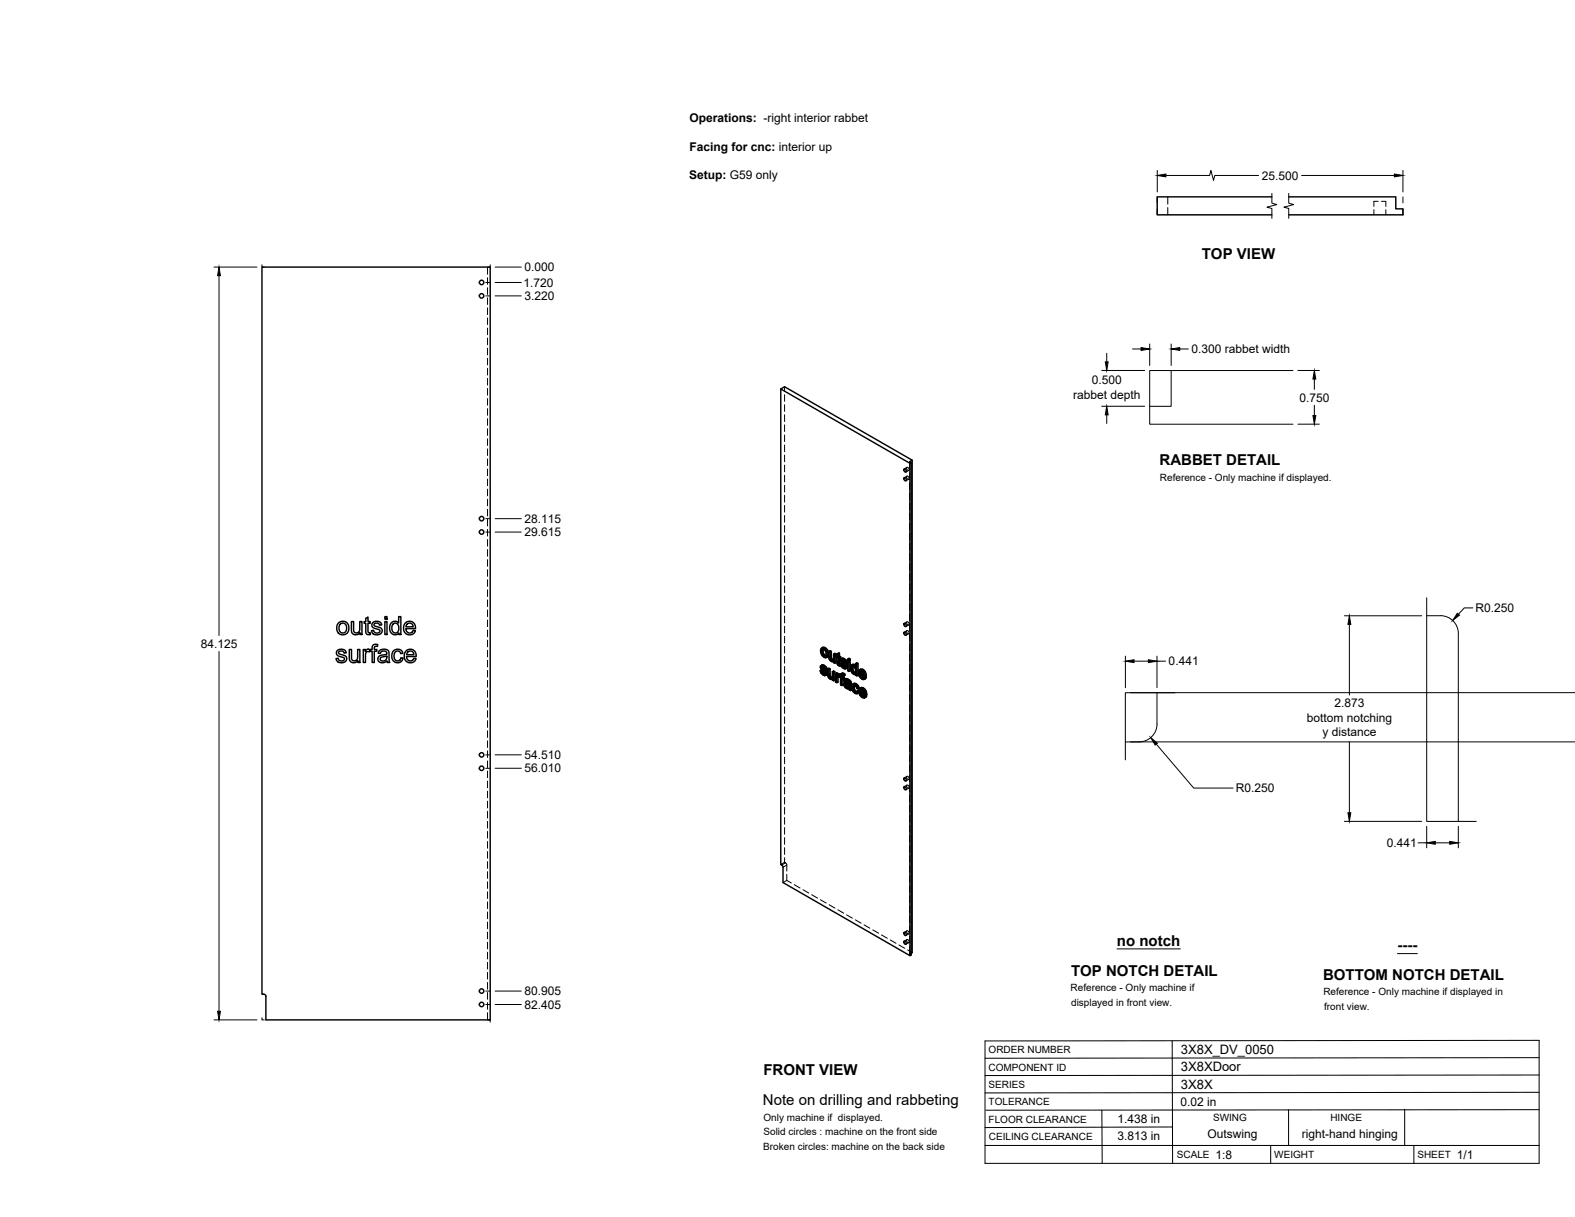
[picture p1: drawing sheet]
<svg xmlns="http://www.w3.org/2000/svg" width="559mm" height="432mm" viewBox="0 0 559 432" stroke-linecap="round" stroke-linejoin="round" font-family="sans-serif">
<!-- layer: Visible -->
<g fill="none" stroke="#000" stroke-width=".51">
<path d="M451.3 69.9h-40.7v6.3h40.7M457.2 69.9h38v4.2h2.6v2.1h-40.6M92.9 94.8h81v267.1h-79.6l.1-8.4-.5-.7h-1zM277 138l45.8 26.4M320.7 166.4l.6 .2 .2 .8-.6-.1zM320.7 169.5l.6 .2 .2 .8-.6-.1zM322.8 164.4v174.7l-45-26v-5.4l-.2-.6-.6-.4v-168.7l1.4-.8 45.2 26.1v174.7l-.3 .2M323.3 164.1l-.5 .3M323.6 163.3l-.9 .5 .6 .3v174.7l-.5 .3M129.8 219.4l.8-.5v1.6h.7v.6h-.7v2.9l.2 .5h.5l.1 .6a1.14 1.14 0 0 1-1.3-.1 1.14 1.14 0 0 1-.3-1.2v-2.7h-.6v-.6h.6zM136.5 218.8h.8v.9h-.8zM119.6 230.9l.9-.5a1.7 1.7 0 0 1 2.4 1.2l-.8 .1a.96 .96 0 0 0-1-.8 .96 .96 0 0 0-.9 1l1 .4a1.55 1.55 0 0 1 1.8 1.8 2.03 2.03 0 0 1-2 1.1 2.03 2.03 0 0 1-1.8-1.5l.8-.1a1.08 1.08 0 0 0 1.1 1 1.08 1.08 0 0 0 1-1.1l-.4-.3a2.24 2.24 0 0 1-2.3-1.3z"/>
<path d="M120.2 220.9l.7-.4a2.33 2.33 0 0 1 2.9 2.8 2.33 2.33 0 0 1-3.7 1.3l-.6-1.3a2.56 2.56 0 0 1 .7-2.4zM120.6 221.5l.7-.4a1.73 1.73 0 0 1 1.7 1.8 1.73 1.73 0 0 1-1.7 1.7l-.3-.2a2.24 2.24 0 0 1-.4-2.9zM123.9 230.4h.8v2.6a1.15 1.15 0 0 0 1.2 1.5 1.15 1.15 0 0 0 1-1.6v-2.5h.8v4.7h-.7v-.7a1.65 1.65 0 0 1-2 .7 1.65 1.65 0 0 1-1.1-1.8zM124.7 220.5h.8v2.6a1.15 1.15 0 0 0 1.1 1.5 1.15 1.15 0 0 0 1-1.6v-2.5h.8v4.6h-.7v-.6a1.65 1.65 0 0 1-1.9 .7 1.65 1.65 0 0 1-1.1-1.8zM128.9 230.4h.7v.7a1.11 1.11 0 0 1 1.7-.5l.7-.2v-.4a1.31 1.31 0 0 1 .6-1.3 1.31 1.31 0 0 1 1.4 0l-.1 .6a.74 .74 0 0 0-1.1 .7v.4h.9v.7h-.9v4h-.8v-4h-.7v-.4l-.2 .6a.84 .84 0 0 0-.9-.1 .84 .84 0 0 0-.5 .8v3.1h-.8zM132.3 220.9l.8-.4a1.7 1.7 0 0 1 2.3 1.2l-.7 .1a.96 .96 0 0 0-1-.8 .96 .96 0 0 0-.9 .9l.6 .4a1.95 1.95 0 0 1 2.2 1.3 1.95 1.95 0 0 1-1.8 1.6 1.95 1.95 0 0 1-2-1.4l.7-.2a1.1 1.1 0 0 0 1.2 1 1.1 1.1 0 0 0 1-1l-.4-.3a2.21 2.21 0 0 1-2.4-1.3zM134.5 231a2.03 2.03 0 0 1 3.5 .7l.3 3.4h-.8l-.2-.6a1.76 1.76 0 0 1-1.9 .7 1.76 1.76 0 0 1-1.3-1.6v-.2a1.71 1.71 0 0 1 1.7-1l.4-.1a.72 .72 0 0 0 1-.6 .72 .72 0 0 0-.9-.7l-1 .2-.4 .7-.7-.1zM135 233.4l2.2-.7a1.3 1.3 0 0 1-.6 1.7 1.3 1.3 0 0 1-1.7-.6zM136.5 220.5h.8v4.6h-.8zM138.8 221a1.73 1.73 0 0 1 2.6 .1v-2.3h.8v6.3h-.7v-.5l-.6 .5a2.23 2.23 0 0 1-2.4-.8 2.23 2.23 0 0 1-.2-2.4zM139.5 221.4l.3-.2a1.78 1.78 0 0 1 1.7 1.1 1.78 1.78 0 0 1-.4 2l-.4 .2a1.78 1.78 0 0 1-1.7-1.1 1.78 1.78 0 0 1 .5-2zM139.6 231a1.95 1.95 0 0 1 1.9-.7 1.95 1.95 0 0 1 1.4 1.5l-.7 .1a1.29 1.29 0 0 0-1.7-.7 1.29 1.29 0 0 0-.7 1.7l.1 .7a1.18 1.18 0 0 0 1.3 .9 1.18 1.18 0 0 0 1-1.1l.8 .1-.3 .9a2.16 2.16 0 0 1-2.9 .4 2.16 2.16 0 0 1-.7-2.9z"/>
<path d="M143.8 221.1a2.14 2.14 0 0 1 2.5-.4 2.14 2.14 0 0 1 1.1 2.3h-3.4l.1 .7a1.28 1.28 0 0 0 1.3 .9 1.28 1.28 0 0 0 1.2-1l.8 .2a2.25 2.25 0 0 1-3.1 1.2 2.25 2.25 0 0 1-1-3.2zM144 231a2.15 2.15 0 0 1 2.6-.4 2.15 2.15 0 0 1 1.1 2.3h-3.5l.2 .7a1.3 1.3 0 0 0 1.2 .9 1.3 1.3 0 0 0 1.2-.9l.8 .1-.3 .6a2.32 2.32 0 0 1-3.2 .3 2.32 2.32 0 0 1-.4-3.2zM144.4 221.4l.7-.3 .8 .1 .5 .5 .2 .7h-2.6zM144.7 231.4l1.2-.4a1.23 1.23 0 0 1 .9 1.3h-2.5zM291 237.9l.7 1.4 .7 .4 .6-.1M291.2 236.2l.6-.3 .7 .2 .7 .6 .3 .8-.5 .3-.1-.6M291.6 231.2v-.4a.89 .89 0 0 1 1.1-.2 .89 .89 0 0 1 .4 1.1l-.2 1-.6 .1M291.6 237.7l-.6 .2 .4 .2M291.6 238.7l.5 .4 .4-.3M291.7 237.3l1 1 .5-.3M291.8 237.9l-.4 .2 .1 .4 .6-.1M291.8 235.9l-.6 .4-.1 .6 1.6 2.1"/>
<path d="M291.8 236.7l-.3 .3 .5-.2M291.8 232.2l.5 .6 .5-.3M291.9 238l.8 .9M292 236.7l.6 .7M292 236.3l.5 .4 .5-.2M292 230.9l-.4 .3v.5l.2 .5 .4-.3M292 236.8l1 1M292 236.8h-.5M292.1 235.9l-.8 .3M292.1 230.4l.1 1.4 .8 .8M292.1 237l-.4 .3-.2-.3M292.3 230.1l.9 .9 .5-.3"/>
<path d="M292.5 236.1l-.5 .2-.4-.1M292.5 236.7l.4 .5 .4-.2M292.7 239l-.2 .2-.4-.1M292.7 238.3l.3 .4 .5-.3M292.8 229.8l-.5 .3-.8-.2M292.9 237.7l.6 .7 .1 .7-.7 .6M293 238.7l.1 .5 .5-.3M293.1 239.2l-.1 .4 .5-.3M293.2 231l.4 1.3 .4-.3M293.4 233.1a1.55 1.55 0 0 1-2.1-1.3v-1.7l.9-.5 .8 .4 .7 .7 .3 1.2-.1 1-.7 .4M293.6 232.3l-.2 .8 .5-.2M294.1 231.1l.4 .3 .5-.3"/>
<path d="M294.1 237.6v2.2l.5-.2M294.1 239.8l.2 .4 .4-.2M294.5 231.4v2.2l.5-.3M294.5 233.6l.2 .4 .5-.3M294.5 237.3l-.4 .3-.5-.2M294.7 234l.3 .3 .5-.2M295 234.3l.4 .1M295.3 238.3l.5 .3 .4-.3M295.4 234.4l.2-.1zM295.7 234.1l-.7-.5v-2.5l-.5-.2-.4 .2 .1 2.6 .8 1h.8M295.7 232.1l.5 .2 .4-.2M295.8 238.6v3l.4-.3v-3l-.4-.2-.5 .2v1.9l-.3 .4 .2-.1"/>
<path d="M295.8 234.7v.4l.4 .2M295.8 234.7l-.2 .1M296.2 232.3v3l.4-.2v-3l-.4-.3-.5 .3v2.1M296.6 233l.3 .2 .2 2.6 .8 .5 .3-.2M296.9 232.4l-.3 .2 .3 .2v-.8l.9-.3v1.1l.5 .2v.4l-.5 .3v-.4M297.3 239.9l-.3 .2-.1 .5 .4-.2M297.3 239.3v-.4l-.4-.2-.5 .3v3l.5 .2M297.3 238.9l-.5 .3-.4-.2M297.4 240l-.1 2-.4 .2v-1.6M297.4 240l.5 .2M297.4 240l-.4 .1M297.4 232v1l.4-.2"/>
<path d="M297.4 233l.4 .3 .5-.3M297.4 239.5l.4 .3M297.6 239.1l-.8 .5v-.4M297.6 235.7l.2 .1M297.8 231.7l-.9 .3M297.8 239.8v.4M297.8 239.9l-.1 .4M297.8 235.8l.1 .5M297.9 239.2l.3 .3M297.9 239.2l-.8 .2M297.9 235.2l-.5 .3v-2.1l.4 .3 .1 1.5 .2 .3M297.9 235.4l-.5 .1"/>
<path d="M298.1 235.5l.7 1.4 .8 .4 .5-.1M298.1 235.5l-.6 .1M298.1 235.5h.1M298.1 235.7l-.3 .1M298.4 233.8l.6-.3 .8 .3 .8 1.3-.5 .3-.1-.6M298.4 239.1l.8-.3 .6 .4-.1 .4-.4 .3 .1-.4M298.6 234.5l.4-.2 1.1 1.1M298.7 235.4l-.6 .1 .4 .2M298.7 236.3l.5 .4 .5-.2M298.8 234.9l1 1 .5-.3M298.9 235.5l-.4 .2 .1 .5 .6-.2M298.9 234.3l-.3 .4 .5-.3"/>
<path d="M298.9 233.5l-.7 .4v.6l1.6 2.1M298.9 238.8l-.6 .3-.1 .9-.4-.2 .4-.3M298.9 239.2l.5 .3 .4-.3M299 235.6l.8 .9M299.1 234.3l.6 .7M299.1 239.8l.5 .5v.4l-.4 .2v-.4M299.1 234l.6 .4 .4-.3M299.2 236.7l.5 .1M299.2 233.5l-.8 .3M299.3 234.6l-.5 .3-.2-.2M299.3 239.9l-.6-.3v.6l.4-.2M299.4 238.9l-.5 .3-.4-.1"/>
<path d="M299.6 233.7l-.5 .3-.4-.2M299.7 234.4l.3 .4 .4-.2M299.8 236.6l-.1 .2M299.8 235.9l.3 .4 .5-.2M300 235.4l.5 .5 .2 .8-.7 .6M300.1 236.3l.1 .5 .5-.3M300.2 236.8l-.1 .4 .5-.3M300.8 235l.4 .2 .5-.2M300.8 233.8l.4 .3 .5-.3M301.2 234.7l.5 .3v3l-.5 .2v-3M301.2 234.7l-.4 .3v3l.4 .2M301.2 234.1v.6l.5-.3v-.6l-.5-.2-.4 .2v.6l.4 .3"/>
<path d="M302.1 236l.6-.3 .9 .3M302.4 238.3l.5 .5 .4-.2M302.4 236.5l.6 .1 .6 1-.1 1.1-.6 .1M302.5 236.5l-.3 .8M302.6 237l-.4 .3v.5l.2 .5 .5-.3M302.7 236.5l.1 1.4 .7 .8M302.7 235.7l-.5 .2a2.01 2.01 0 0 0 1.3 3.4l.1-.1M302.8 236.1l.5 .4M303.3 235.8l-.5 .3-.6-.2M303.6 239.2v.4l.4 .2M303.6 239.2l-.2 .1M304 235.7v4.1l.4-.2v-4.2l-.4-.2-.4 .2v1.5l-.3-.4 .3-.2"/>
<path d="M304.4 235.4l-.4 .3-.4-.3M305.2 239.9l.6 .6 .4-.2M305.5 238.4l-.5 .2 1.5 .9-.5-1.1a.51 .51 0 0 0-.6-.3 .51 .51 0 0 0-.4 .5M305.5 238.1v.3l.8 .5M305.5 239.4l.9 .9M305.7 239.7l-.5 .2-.2-.9 1.9 1.2M305.8 237.8l.8 .9 .4-.3M306.2 237.5l-.4 .3-.9-.1M306.6 238.7l.3 1.3 .5-.2M320.7 221.3l.6 .1 .2 .8-.6-.1zM320.7 224.4l.6 .1 .2 .9-.6-.2zM294.3 240.2l.3 .4 .5-.3"/>
<path d="M294.6 240.6h.4M295.3 240.4l-.7-.6-.1-2.5-.4-.2-.5 .3 .1 2.4 .7 1.1 .6 .2 .4-.2M295.4 240.9v.4l.4 .3M295.4 240.9l-.2 .1M297.8 240.2l.4 .2v2.6l.5 .2M298.7 240.2l.5 .3 .4-.2M299.1 240.9v2.1l-.4 .2v-2.6l.5 .3M299.7 241.1l1-.2 1.2 1 .3 2.9-.4 .2-.2-.4M299.9 242.9h.3a.74 .74 0 0 1 .8 .2 .74 .74 0 0 1 .1 .8l-.3 .1 .3-.1M300 243.5l.4 .4 .4-.3M300 242.8l-.2 .3M300.1 242.1l-.7 .6 .2 .9 .8 .7h.8l.1 .5 .5 .2"/>
<path d="M300.2 242.9l-.4 .2 .1 .3 .5-.1M300.3 242.9l.2 .5 .6 .4M300.3 241.6l-.4 .3a.8 .8 0 0 1 .9-.1 .8 .8 0 0 1 .4 .9l-1.2-.3M300.3 241.6h.1M300.4 243.9l.4 .1M300.4 242.1l-.7 .2M300.5 240.8l-1 .5-.1 .3 .5 .3M300.6 241.3l.6 .4 .4-.3M301.1 241l-.5 .3-.6-.2M301.2 242.4l-1.1-.3-.5 .3M301.2 241.7l.3 .4 .4-.2M301.5 242.1l.1 .4 .4-.2"/>
<path d="M301.6 242.5v2.1l.5-.3M302.5 242.8l.7-.4 .6 .2 .7 .7 .3 .9-.4 .2-.3-.9M302.6 244l.2 1 .5-.2M302.8 245l.6 .6 .4-.3M303.1 243.8l-.5 .2 .1-.4a.65 .65 0 0 1 .7-.4 .65 .65 0 0 1 .5 .8l.5 .4M303.1 243.2l.1 1.3 .8 .9M303.2 242.4l-.5 .3a2.09 2.09 0 0 0 .4 3.1l1 .3M303.4 242.9l.7 .6 .4-.2M303.8 242.6l-.4 .3-.7-.2M304 245.2l-.2 .5-.4-.1M304.7 245.4l-.6 .7 .6-.4M304.7 245.1l-.2-.1-.5 .2 .4 .3"/>
<path d="M305.4 246.5l.5 .6 .5-.3M305.6 244.9l-.4 .3 1.4 .8-.5-1.1a.51 .51 0 0 0-.6-.3 .51 .51 0 0 0-.3 .6M305.6 244.7v.2l.9 .5M305.7 245.9l.9 1M305.8 240.5l.4 .1M305.8 246.2l-.4 .3-.3-.9 2 1.1M305.9 244.3l.8 .9 .5-.2M305.9 247.1l.4 .1M306.3 244.1l-.4 .2-.9-.1M306.5 240.3l.4 .3 .5-.2M306.5 240.3l-.2 .2M306.6 246.8l.5 .4 .4-.3"/>
<path d="M306.6 246.8l-.2 .3M306.7 245.2l.4 1.4 .4-.3M306.8 240.1l-.3 .2M306.9 240l.5-.1v-.5l-.7-1.5-.9-.6-.9 .4-.4 1 .4 1.3 1.3 1.1 .5-.1 .2-.4M307 246.7l-.4 .1M307 240.1l.3 .5-.7 .4M307.1 246.6l.4-.1v-.5l-.7-1.6-.9-.5-.9 .3-.3 1.2 .4 1.3 1.2 1 .6-.2 .2-.3M307.1 246.7l.4 .2-.1 .3-.6 .4M320.7 276.1l.6 .1 .2 .8-.6-.1zM320.7 279.2l.6 .1 .2 .9-.6-.2zM320.7 330.9l.6 .2 .2 .8-.6-.2zM320.7 334l.6 .2 .2 .8-.6-.2z"/>
<circle cx="170.9" cy="105" r=".79"/>
<circle cx="170.9" cy="100.2" r=".79"/>
<circle cx="170.9" cy="184" r=".79"/>
<circle cx="170.9" cy="188.8" r=".79"/>
<circle cx="170.9" cy="272.6" r=".79"/>
<circle cx="170.9" cy="267.8" r=".79"/>
<circle cx="170.9" cy="356.4" r=".79"/>
<circle cx="170.9" cy="351.6" r=".79"/>
</g>
<!-- layer: Hidden -->
<g fill="none" stroke="#000" stroke-width=".35">
<path d="M414.3 69.9v2.5M414.3 73.6v2.6M487.4 74.4v1.8M489 71.4h-1.6v1.8M490.2 71.4h1.5v1.8M491.7 74.4v1.8M173 94.8v2.5M173 98.5v2.4M173 102.1v2.4M173 105.7v2.4M173 109.2v2.4M173 112.8v2.4"/>
<path d="M173 116.4v2.4M173 120v2.3M173 123.5v2.4M173 127.1v2.4M173 130.7v2.4M173 134.2v2.4M173 137.8v2.4M278.4 137.2v1.6M173 141.4v2.4M173 145v2.3M173 148.5v2.4M173 152.1v2.4"/>
<path d="M173 155.7v2.4M173 159.3v2.3M278.4 140v2.4M278.4 143.6v2.4M278.4 147.2v2.4M278.4 150.7v2.4M278.4 154.3v2.4M278.4 157.9v2.4M173 162.8v2.4M173 166.4v2.4M173 170v2.4M173 173.5v2.4"/>
<path d="M173 177.1v2.4M278.4 161.5v2.4M278.4 165v2.4M278.4 168.6v2.4M278.4 172.2v2.4M278.4 175.7v2.4M278.4 179.3v2.4M321.7 169a.58 .58 0 0 1 .7 .3 .58 .58 0 0 1-.2 .7l-.5-.5zM321.7 165.9a.58 .58 0 0 1 .7 .3 .58 .58 0 0 1-.2 .7l-.5-.5zM321.8 168.9l-1 .6M321.8 165.8l-1 .6M322.4 170l-1 .6"/>
<path d="M322.4 166.9l-1 .6M322.7 163.8v2.8M322.7 167.8v2.4M322.7 171.4v2.4M322.7 174.9v2.4M322.7 178.5v2.4M173 180.7v2.4M173 184.3v2.3M173 187.8v2.4M173 191.4v2.4M173 195v2.4M173 198.5v2.4"/>
<path d="M278.4 182.9v2.4M278.4 186.5v2.3M278.4 190v2.4M278.4 193.6v2.4M278.4 197.2v2.4M322.7 182.1v2.4M322.7 185.7v2.3M322.7 189.2v2.4M322.7 192.8v2.4M322.7 196.4v2.4M322.7 200v2.3M173 202.1v2.4"/>
<path d="M173 205.7v2.4M173 209.3v2.3M173 212.8v2.4M173 216.4v2.4M173 220v2.4M278.4 200.7v2.4M278.4 204.3v2.4M278.4 207.9v2.4M278.4 211.5v2.3M278.4 215v2.4M278.4 218.6v2.4M322.7 203.5v2.4"/>
<path d="M322.7 207.1v2.4M322.7 210.7v2.3M322.7 214.2v2.4M322.7 217.8v2.4M173 223.5v2.4M173 227.1v2.4M173 230.7v2.4M173 234.3v2.3M173 237.8v2.4M278.4 222.2v2.4M278.4 225.8v2.3M278.4 229.3v2.4"/>
<path d="M278.4 232.9v2.4M278.4 236.5v2.3M291.4 237.7l.4 .9M291.5 236.4l-.5 .3M291.6 236.1l-.5 .2M291.6 230.7l-.5 .2M291.6 237.7l.3 .3M291.6 236.9l-.5 .2M291.7 235.9l-.2 .7 .7 1a1.13 1.13 0 0 1 .9 1.3h-.4l.4-.2M291.8 238.6l.9 .8h.6M291.8 238.6l-.5 .2M291.8 237.8v.1"/>
<path d="M291.9 237.3l-.5 .3M291.9 232l.9 .9 .9 .1M291.9 236.6l-.1 .1M291.9 232l-.4 .3M292 229.7l-.4 .8 .3 1.5M292.1 236.4l-.5 .2 .4-.2M292.2 230.2l-.1 .2M292.2 230.2l.9 .2 .4 .9v.9l-.5 .4M292.2 230.2l-.4 .2M292.5 236.5l-.5 .2a.33 .33 0 0 1 .2-.4 .33 .33 0 0 1 .4 .3l.5 .7 .4 .2M292.6 237.4l.3 .3M292.6 239.2l.4-.2-.9 .5"/>
<path d="M292.8 230.2l-.5 .3M292.8 232.9l-.5 .3M292.9 236.9l-.5 .2M293 238.4l-.5 .2M293.1 237.3l-.5 .3M293.1 239.5l-.5 .2M293.3 232.5l-.4 .3M293.3 230.8l-.4 .3M293.4 233.1l-.4 .3M293.6 231.8l-.5 .3M294.1 237.1l.2 2.9 .8 .7 .7-.1v.5l.4 .2M294.1 239.5l-.4 .2"/>
<path d="M294.3 239.9l-.5 .3M294.5 230.9v2.3l.3 .6 .7 .7 .7-.1v.4l.4 .3M294.5 233.2l-.4 .3M294.7 233.7l-.5 .2M295 234.1l-.5 .3M295.4 234.4l-.4 .3M295.8 238.1v1.9l-.2 .4h-.3M296 234.1l-.4 .3M296.1 234l-.5 .3 .3-.2M296.2 231.8v2l-.5 .3M296.2 234.4l-.4 .3 .3-.2M296.2 234.8l-.4 .3"/>
<path d="M296.9 238.7v3l.4 .3M297.1 232.3l-.2 .1M297.3 239.4l-.5 .2M297.4 231.8v.7l-.3-.2v.4l.3 .2v2.2l.3 .6 .6 .4-.2-.6M297.4 232.5l-.8 .5v-.4M297.4 232.9l-.5 .3M297.4 239.8l-.1 .1M297.5 235.3l-.5 .2M297.5 239.2l-.2 .1M297.5 239.7l-.4 .2M297.6 239.6l-.5 .3M297.6 235.6l-.4 .3"/>
<path d="M297.8 239.7l-.4 .3 .3-.4 .5 .4 .1-.3 .4 .4v2.6l.4 .3M297.8 233.2l-.4 .2M298 235.9l-.4 .3M298.3 233.4l-.5-.2v.5M298.3 239.6l-.5 .2M298.3 239.5h-.1M298.3 239.9l-.5 .3 .4-.2M298.3 239.7l-.5 .2M298.3 235.6l-.2 .1M298.3 236.1h-.1M298.5 235.3l.4 .9M298.6 234l-.4 .3"/>
<path d="M298.7 239.7l-.5 .3M298.7 233.7l-.5 .2M298.7 235.4l.3 .2M298.7 234.5l-.4 .2M298.7 239l-.4 .2M298.8 233.6l-.2 .7 .7 .9a1.13 1.13 0 0 1 .9 1.3h-.4l.4-.2M298.9 238.8l-.2 .9-.5-.2M298.9 236.2l.8 .7 .8 .1M298.9 236.2l-.5 .3M299 235.5h-.1M299 234.9l-.5 .3M299 234.2l-.1 .1"/>
<path d="M299.1 234.3a.33 .33 0 0 1 .2-.4 .33 .33 0 0 1 .4 .3l.5 .8 .4 .1M299.1 234l-.4 .3M299.2 234l-.5 .3M299.2 239.4l-.5 .2M299.5 239.5l-.5 .2M299.6 234.1l-.5 .3M299.7 236.9l-.5 .3M299.7 235l.3 .4M299.7 239.6l-.5-.2-.1 .4M300 234.5l-.4 .3M300.1 236.6l-.4 .2 .4-.2M300.1 236l-.4 .2"/>
<path d="M300.2 235l-.5 .2M300.2 237.1l-.5 .2M301.2 234.7v3l.5 .3M301.2 233.6v.6l.5 .2M301.2 237.7l-.4 .3M301.2 234.2l-.4 .2M302.2 236.8l-.5 .2M302.3 236l-.4 .3M302.3 237.7l-.4 .2M302.5 235.8l-.3 .5v1a1.46 1.46 0 0 0 1.8 1.7v.3l.4 .3M302.7 238.5l-.4 .2M302.8 236.3l-.1 .2"/>
<path d="M302.8 236.3h.6l.6 1v1.1l-.5 .3M302.8 236.3l-.3 .2M302.9 236.3l-.5 .2M303.3 239l-.4 .2M303.3 236.3l-.4 .2M303.7 236.2l-.1 .1M303.8 236.9l-.4 .2M303.8 238.6l-.4 .3M304 235.2v1.5l-.4-.7M304 236.7l-.4 .2M304 239.3l-.4 .3M304 239l-.4 .2 .3-.1"/>
<path d="M304 237.9l-.4 .2M305 238.4l-.5 .3M305.3 239.7l-.4 .3M305.3 237.4l-.3 .9 .3 1.4 1 1 .8 .1M305.4 238.8l-.4 .2M305.5 239.4l-.1-.6 2 1.1M305.7 237.9l-.2 .2M305.7 237.9l.8 .3 .4 1-.6-.3M305.7 237.9l-.5 .2M306.2 237.9l-.4 .3M306.7 238.5l-.4 .3M306.9 239.2l-.4 .3"/>
<path d="M321.7 223.8a.56 .56 0 0 1 .7 .3 .56 .56 0 0 1-.2 .7l-.5-.5zM321.7 220.7a.56 .56 0 0 1 .7 .3 .56 .56 0 0 1-.2 .7l-.5-.5zM321.8 223.7l-1 .6M321.8 220.6l-1 .6M322.4 224.8l-1 .6M322.4 221.7l-1 .6M322.7 221.4v2.4M322.7 225v2.3M322.7 228.5v2.4M322.7 232.1v2.4M322.7 235.7v2.4M322.7 239.2v2.4"/>
<path d="M173 241.4v2.4M173 245v2.4M173 248.6v2.3M173 252.1v2.4M173 255.7v2.4M173 259.3v2.4M278.4 240.1v2.3M278.4 243.6v2.4M278.4 247.2v2.4M278.4 250.8v2.3M278.4 254.3v2.4M278.4 257.9v2.4"/>
<path d="M294.6 240.3l-.5 .3M295 240.7l-.5 .2M295.4 240.4l-.2 .1M295.6 240.3l-.5 .3M295.7 240.2l-.4 .3M295.8 240.6l-.4 .3 .3-.1M295.8 241.1l-.4 .2M296.9 241.7l-.5 .3M298.7 242.7l-.5 .3M298.7 240.1l-.5 .3M299.1 240.4l-.4 .2M299.6 240.7l-.5-.3v.5"/>
<path d="M299.8 242.6l-.4 .3M299.9 241.3l-.5 .3M299.9 242.3l-.5 .2M300 242.1l-.2 .7 .2 .6 .8 .7h.9l.1 .4M300 243.4l-.4 .2M300.1 240.9l-.5 .3M300.1 240.9l-.2 .4 .4 .3a.81 .81 0 0 1 1-.1 .81 .81 0 0 1 .3 .9h-.4M300.3 242.9l.2-.3a.86 .86 0 0 1 1.1 1l-.5 .2M300.3 242.9h-.1M300.5 242.6l-.5 .3 .4-.2M300.5 241.3l-.4 .3M300.7 244l-.5 .2"/>
<path d="M301 241.4l-.5 .3M301.2 244.2l-.5 .2M301.3 243.8l-.2 .1M301.4 243.7l-.4 .3M301.5 241.9l-.4 .2M301.6 243.6l-.5 .2M301.6 242.9l-.4 .3M301.6 242.5l-.4 .3M301.6 242.4l-.4 .3M301.7 244.1l-.5 .2M301.8 244.5l.4 .3M301.8 244.5l-.5 .3"/>
<path d="M302.6 243.5l-.4 .3M302.8 242.7l-.5 .3M302.9 244.9l-.4 .2M303 242.5l-.4 1 .3 1.4 .9 .9 .7 .1M303.1 243.2l.3-.2 .4 .1 .6 .9 .4 .2M303.3 243l-.5 .3M303.8 245.8l-.4 .2M303.8 243.1l-.4 .2M304 245.4h.2M304.2 243.4l-.4 .3M304.2 245.4l-.4 .3M304.4 244l-.4 .3"/>
<path d="M304.5 245l-.3 .4M304.7 245.1l.2 .2-.2 .4M304.9 245.3l-.2 .1M305.1 245l-.4 .2M305.5 244l-.4 .8 .4 1.5 1 1 .7 .1M305.5 246.3l-.5 .3M305.6 245.3l-.5 .3M305.7 245.9l-.1-.6 1.9 1.2M305.8 244.4l-.2 .3M305.8 244.4l.8 .3 .4 1.1-.5-.4M305.8 244.4l-.4 .3M306.3 244.5l-.4 .3"/>
<path d="M306.4 247.2l-.5 .3M306.4 240.3h.2M306.6 246.9h.2M306.6 240.3l-.3 .2M306.7 240.3l-.9 .6M306.8 246.9l-.4 .2M306.9 245.1l-.5 .3M306.9 240l-.1 .1M307 240.9l-.5 .2M307 240.1l-.4 .2M307 245.8l-.4 .2M307 246.6v.1"/>
<path d="M307.1 247.4l-.4 .3M307.1 246.7l-.3 .2M322.7 242.8v2.4M322.7 246.4v2.4M322.7 250v2.3M322.7 253.5v2.4M322.7 257.1v2.4M173 262.8v2.4M173 266.4v2.4M173 270v2.4M173 273.6v2.3M173 277.1v2.4"/>
<path d="M278.4 261.5v2.4M278.4 265v2.4M278.4 268.6v2.4M278.4 272.2v2.4M278.4 275.8v2.4M278.4 279.3v2.4M321.7 278.6a.58 .58 0 0 1 .7 .3 .58 .58 0 0 1-.2 .8l-.5-.5zM321.7 275.5a.58 .58 0 0 1 .7 .3 .58 .58 0 0 1-.2 .7l-.5-.4zM321.8 278.6l-1 .5M321.8 275.4l-1 .6M322.4 279.7l-1 .5M322.4 276.5l-1 .6"/>
<path d="M322.7 260.7v2.4M322.7 264.2v2.4M322.7 267.8v2.4M322.7 271.4v2.4M322.7 275v2.3M322.7 278.5v2.4M173 280.7v2.4M173 284.3v2.4M173 287.8v2.4M173 291.4v2.4M173 295v2.4M173 298.6v2.3"/>
<path d="M278.4 282.9v2.4M278.4 286.5v2.4M278.4 290v2.4M278.4 293.6v2.4M278.4 297.2v2.4M322.7 282.1v2.4M322.7 285.7v2.4M322.7 289.2v2.4M322.7 292.8v2.4M322.7 296.4v2.4M322.7 300v2.3M173 302.1v2.4"/>
<path d="M173 305.7v2.4M173 309.3v2.4M173 312.9v2.3M173 316.4v2.4M173 320v2.4M277 306.7l1.4-.8 .5 .4 .2 .5v2.3M278.4 300.8v2.3M278.4 304.3v1.6M279.1 310.2v2.2M279.1 312.4l-1.3 .7M279.1 312.4l1.7 .9M281.8 313.9l2 1.2"/>
<path d="M284.9 315.7l2 1.2M288 317.5l2 1.1M291.1 319.2l2 1.2M322.7 303.5v2.4M322.7 307.1v2.4M322.7 310.7v2.4M322.7 314.3v2.3M322.7 317.8v2.4M173 323.6v2.3M173 327.2v2.3M173 330.7v2.4M173 334.3v2.4"/>
<path d="M173 337.9v2.3M294.2 321l2 1.2M297.3 322.8l2 1.2M300.4 324.6l2 1.2M303.5 326.4l2 1.2M306.6 328.1l2 1.2M309.6 329.9l2.1 1.2M312.7 331.7l2.1 1.2M315.8 333.5l2.1 1.2M318.9 335.3l2.1 1.2M321.7 333.4a.56 .56 0 0 1 .7 .3 .56 .56 0 0 1-.2 .8l-.5-.5zM321.8 330.2a.59 .59 0 0 1 .7 .4 .59 .59 0 0 1-.3 .7l-.5-.4z"/>
<path d="M321.8 333.4l-1 .5M321.8 330.2l-1 .6M322 337.1l1.6 .9M322.4 334.5l-1 .5M322.4 331.3l-1 .6M322.7 321.4v2.4M322.7 325v2.4M322.7 328.5v2.4M322.7 332.1v2.4M322.7 335.7v2.8M322.7 338.5l.6 .3M323.3 338.2l-.6 .3"/>
<path d="M173 341.4v2.4M173 345v2.4M173 348.6v2.4M173 352.1v2.4M173 355.7v2.4M173 359.3v2.6"/>
</g>
<!-- layer: Reference -->
<g fill="none" stroke="#000" stroke-width=".35">
<path d="M410.6 69.9v2.1M410.6 74.1v2.1M497.8 69.9v2.1M497.8 74.1v2.1M92.9 94v.8h.8M173.9 94v.8h-.8M172.3 100.2h1.6M172.3 105h1.6M415.5 131.5v12.7h-7.6M458.7 131.5h-50.8v19h50.8M172.3 184h1.6M172.3 188.8h1.6"/>
<path d="M506.2 218.5a12.9 12.9 0 0 1 7.8 .6 6.4 6.4 0 0 1 3.4 5.7M506.2 212.1v79.3h17.6M517.4 224.8v66.6M410.5 245.8v11.1a6.4 6.4 0 0 1-6.4 6.3h-4.8M416.9 245.8h-17.6v23.8M172.3 267.8h1.6M172.3 272.6h1.6M172.3 356.4h1.6M172.3 351.6h1.6M92.9 361.1v.8h.8M173.1 361.9h.8v.8"/>
</g>
<!-- layer: Hidden Narrow -->
<g fill="none" stroke="#000" stroke-width=".35">
<path d="M292.5 237.9l-.4 .3M294.1 239l-.5 .2M294.5 232.7l-.4 .3M295.8 239.7l-.5 .2M296.2 233.4l-.5 .3M297.4 234.6l-.5 .3M298.7 239.4l-.5 .3M299.1 239.7h.1M299.7 235.5l-.5 .3M300.9 242.7l-.4 .3M301.6 243.1l-.4 .3M278.7 306.2l-1.4 .7"/>
<path d="M279.1 306.9l-1.3 .8"/>
</g>
<!-- layer: Visible Narrow -->
<path d="M292.5 237.4l-.4 .2M294.5 239l-.4 .3M295 232.8l-.5 .2M297.8 234.9l-.4 .3M299.1 239.7l-.4 .3M299.7 235l-.5 .2M300.8 242.3l-.4 .2M302.1 242.8l-.5 .2M302.1 243.4l-.5 .3" fill="none" stroke="#000" stroke-width=".35"/>
<!-- layer: Titleblock -->
<g fill="none" stroke="#000" stroke-width=".36">
<path d="M349.5 369.3l196.6-.2v43.7h-196.6zM415.9 369.3l.1 43.5M546.1 375.3l-196.6 .2M390.9 393.9l.2 18.9M416 399.9l-66.5 .2M457.2 393.7v12.7M498.4 393.6v12.7M546.1 393.7l-196.3 .2M546.1 387.6l-196.6 .2M546.1 381.4l-196.6 .2M349.5 406.4h196.6M450.8 406.4v6.4"/>
<path d="M501.6 406.4v6.4"/>
</g>
<!-- layer: FD_Dimensions -->
<g fill="none" stroke="#000" stroke-width=".35">
<path d="M410.6 60.5v7.6M413.6 62.3h15.6l.4-1.8 1 3.5 .4-1.7h15.6M461.8 62.3h32.9M497.8 60.5v7.6M75.9 94.8h15.3M77.7 97.8v127.7M175.7 94.8h9.3M175.7 100.2h9.3M175.7 105h9.3M390.9 131.4h15.2M392.7 125.3v3.1M401.8 123.8h3.1"/>
<path d="M407.9 122v7.7M415.5 122v7.7M418.6 123.8h3M460.5 131.4h7.6M466.3 134.5v3.7M390.9 144.1h15.2M392.7 147.2v3M460.5 150.5h7.6M466.3 143.8v3.6M175.7 184h9.3M175.7 188.8h9.3M477 218.5h27.4"/>
<path d="M522.6 215.7h-3.1l-2.1 2.2M77.7 231.1v127.7M399.3 232.8v11.2M402.3 234.6h5.1M410.5 232.8v11.2M410.5 234.6h3M478.7 221.5v25.1M401.1 245.8h157.7M175.7 267.8h9.3M175.7 272.6h9.3M401.1 263.2h157.7M410.3 264l13.2 15.6h14"/>
<path d="M478.7 263.3v25.1M477 291.4h27.4M503.1 299h3.1M506.2 293.2v7.6M509.2 299h5.1M517.4 293.2v7.6M175.7 351.6h9.3M175.7 356.4h9.3M75.9 361.9h15.3"/>
</g>
<g fill="#000" stroke="#000" stroke-width=".35">
<path d="M410.6 62.3l3-.6v1.1zM494.7 61.7l3.1 .6-3.1 .5zM77.7 94.8l.5 3h-1zM392.2 128.4h1l-.5 3zM404.9 123.3l3 .5-3 .5zM415.5 123.8l3.1-.5v1zM466.3 131.4l.5 3.1h-1zM392.7 144.1l.5 3.1h-1zM465.8 147.4h1l-.5 3.1zM517.1 217.6l.7 .7-2.4 1.9zM399.3 234.6l3-.5v1zM407.4 234.1l3.1 .5-3.1 .5z"/>
<path d="M478.7 218.5l.6 3h-1.1zM408.3 261.7l2.3 2-.7 .7zM478.2 288.4h1.1l-.6 3zM506.2 299l3-.5v1.1zM514.3 298.5l3.1 .5-3.1 .6zM77.2 358.8h1l-.5 3.1z"/>
</g>
<!-- layer: Break Lines -->
<path d="M451.3 68.6v3.5l1.7 .5-3.5 .9 1.8 .5v3.5M457.2 68.6v3.5l1.8 .5-3.5 .9 1.7 .5v3.5" fill="none" stroke="#000" stroke-width=".35"/>
<!-- layer: Notes -->
<path d="M396.3 336.7h22.5M495.8 338.3h7.1" fill="none" stroke="#000" stroke-width=".35"/>
<g font-size="5.3">
<text x="426.4" y="92.1">TOP VIEW</text>
<text x="411.4" y="165.1">RABBET DETAIL</text>
<text x="396.3" y="335.5">no notch</text>
<text x="495.8" y="337.2">----</text>
<text x="380" y="346.1">TOP NOTCH DETAIL</text>
<text x="469.4" y="347.5">BOTTOM NOTCH DETAIL</text>
<text x="270.9" y="381.4">FRONT VIEW</text>
<text x="270.7" y="392.2">Note on drilling and rabbeting</text>
</g>
<g font-size="4.6">
<text x="419" y="373.8">3X8X_DV_0050</text>
<text x="419" y="380.1">3X8XDoor</text>
<text x="419" y="386.2">3X8X</text>
</g>
<g font-size="4.3">
<text x="244.6" y="43.2">Operations: -right interior rabbet</text>
<text x="244.6" y="53.4">Facing for cnc: interior up</text>
<text x="244.5" y="63.6">Setup: G59 only</text>
<text x="447.7" y="63.7">25.500</text>
<text x="185.8" y="101.7">1.720</text>
<text x="186.1" y="96.3">0.000</text>
<text x="186.1" y="106.5">3.220</text>
<text x="422.7" y="125.3">0.300 rabbet width</text>
<text x="387.3" y="136.4">0.500</text>
<text x="380.7" y="141.5">rabbet depth</text>
<text x="461" y="142.5">0.750</text>
<text x="186.1" y="185.5">28.115</text>
<text x="186.1" y="190.3">29.615</text>
<text x="523.5" y="217.2">R0.250</text>
<text x="71.2" y="229.8">84.125</text>
<text x="414.6" y="236.1">0.441</text>
<text x="473.5" y="251">2.873</text>
<text x="463.6" y="256">bottom notching</text>
<text x="469.2" y="261.1">y distance</text>
<text x="186.1" y="269.3">54.510</text>
<text x="186.1" y="274.1">56.010</text>
<text x="438.4" y="281.1">R0.250</text>
<text x="492" y="300.5">0.441</text>
<text x="186.1" y="353.1">80.905</text>
<text x="186.1" y="357.9">82.405</text>
<text x="418.8" y="392.4">0.02 in</text>
<text x="396.5" y="398.3">1.438 in</text>
<text x="396.5" y="404.3">3.813 in</text>
<text x="428.4" y="403.6">Outswing</text>
<text x="461.8" y="403.8">right-hand hinging</text>
<text x="431.3" y="411.1">1:8</text>
<text x="516.9" y="411.1">1/1</text>
</g>
<g font-size="3.5">
<text x="411.5" y="170.7">Reference - Only machine if displayed.</text>
<text x="379.9" y="351.7">Reference - Only machine if</text>
<text x="469.5" y="353.1">Reference - Only machine if displayed in</text>
<text x="380" y="356.8">displayed in front view.</text>
<text x="469.8" y="358.2">front view.</text>
<text x="350.8" y="373.6">ORDER NUMBER</text>
<text x="350.8" y="379.9">COMPONENT ID</text>
<text x="350.8" y="386.1">SERIES</text>
<text x="350.8" y="392.2">TOLERANCE</text>
<text x="270.9" y="397.7">Only machine if displayed.</text>
<text x="350.8" y="398.4">FLOOR CLEARANCE</text>
<text x="430.4" y="397.8">SWING</text>
<text x="472" y="397.7">HINGE</text>
<text x="270.8" y="407.9">Broken circles: machine on the back side</text>
<text x="270.9" y="402.8">Solid circles : machine on the front side</text>
<text x="350.8" y="404.4">CEILING CLEARANCE</text>
<text x="417.5" y="410.9">SCALE</text>
<text x="452.1" y="410.9">WEIGHT</text>
<text x="502.9" y="410.9">SHEET</text>
</g>
</svg>
